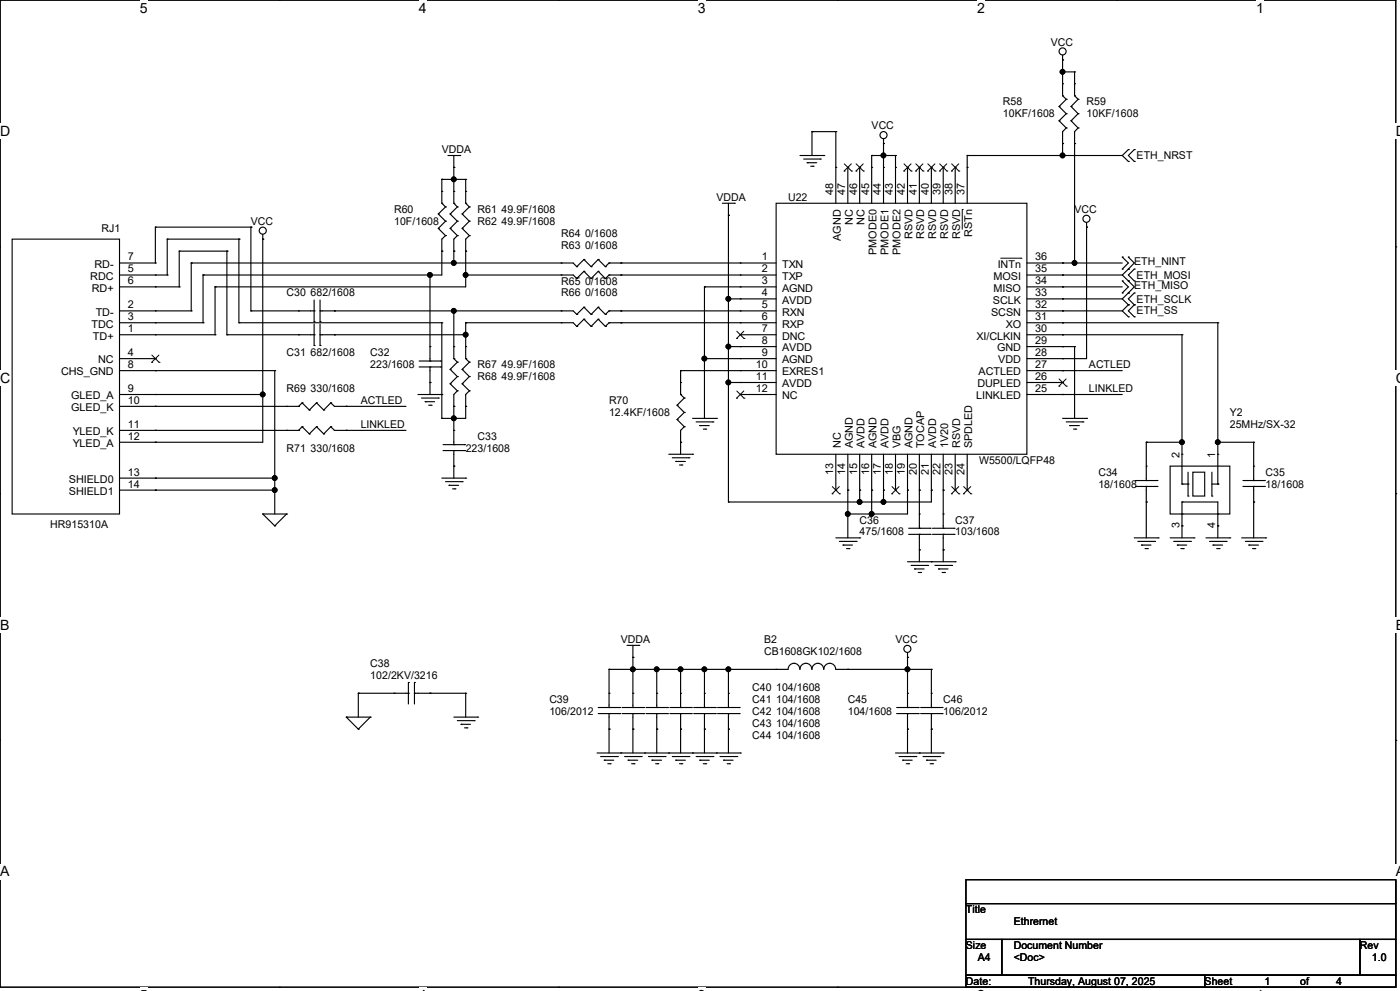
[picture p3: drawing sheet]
<svg xmlns="http://www.w3.org/2000/svg" width="420mm" height="297mm" viewBox="0 0 420 297" stroke-linecap="round" stroke-linejoin="round" font-family="sans-serif">
<path d="M0 0h418.7v295.9h-418.7z" fill="none" stroke="#000" stroke-width=".34"/>
<g fill="#fff">
<path d="M41.9 0h2.4v4.8h-2.4z"/>
<path d="M41.9 295.9h2.4v1.1h-2.4z"/>
</g>
<g fill="#000">
<circle cx="83.8" cy="0" r=".17"/>
<circle cx="83.8" cy="295.9" r=".17"/>
</g>
<g fill="#fff">
<path d="M125.6 0h2.4v4.8h-2.4z"/>
<path d="M125.6 295.9h2.4v1.1h-2.4z"/>
</g>
<g fill="#000">
<circle cx="167.5" cy="0" r=".17"/>
<circle cx="167.5" cy="295.9" r=".17"/>
</g>
<g fill="#fff">
<path d="M209.4 0h2.4v4.8h-2.4z"/>
<path d="M209.4 295.9h2.4v1.1h-2.4z"/>
</g>
<g fill="#000">
<circle cx="251.2" cy="0" r=".17"/>
<circle cx="251.2" cy="295.9" r=".17"/>
</g>
<g fill="#fff">
<path d="M293.1 0h2.4v4.8h-2.4z"/>
<path d="M293.1 295.9h2.4v1.1h-2.4z"/>
</g>
<g fill="#000">
<circle cx="335" cy="0" r=".17"/>
<circle cx="335" cy="295.9" r=".17"/>
</g>
<g fill="#fff">
<path d="M376.9 0h2.3v4.8h-2.3z"/>
<path d="M376.9 295.9h2.3v1.1h-2.3z"/>
<path d="M0 37h3.1v4.7h-3.1z"/>
<path d="M418.7 37h1.3v4.7h-1.3z"/>
<path d="M0 111h3.1v4.7h-3.1z"/>
<path d="M418.7 111h1.3v4.7h-1.3z"/>
</g>
<g fill="#000">
<circle cx="0" cy="74" r=".17"/>
<circle cx="418.7" cy="74" r=".17"/>
</g>
<g fill="#fff">
<path d="M0 184.9h2.9v4.8h-2.9z"/>
<path d="M418.7 184.9h1.3v4.8h-1.3z"/>
</g>
<g fill="#000">
<circle cx="0" cy="148" r=".17"/>
<circle cx="418.7" cy="148" r=".17"/>
</g>
<g fill="#fff">
<path d="M0 258.9h2.9v4.7h-2.9z"/>
<path d="M418.6 258.9h1.4v4.7h-1.4z"/>
</g>
<g fill="#000">
<circle cx="318.8" cy="17.9" r=".17"/>
<circle cx="243.6" cy="39.5" r=".17"/>
<circle cx="250.7" cy="39.5" r=".17"/>
<circle cx="317.7" cy="36.2" r=".17"/>
<circle cx="317.7" cy="31.9" r=".17"/>
<circle cx="318.8" cy="21.5" r=".17"/>
<circle cx="318.8" cy="28.7" r=".17"/>
<circle cx="318.8" cy="25.1" r=".17"/>
<circle cx="319.9" cy="38.4" r=".17"/>
<circle cx="319.9" cy="34.1" r=".17"/>
<circle cx="319.9" cy="29.8" r=".17"/>
<circle cx="321.3" cy="31.9" r=".17"/>
<circle cx="321.3" cy="36.2" r=".17"/>
<circle cx="322.4" cy="21.5" r=".17"/>
<circle cx="322.4" cy="28.7" r=".17"/>
<circle cx="322.4" cy="25.1" r=".17"/>
<circle cx="323.4" cy="34.1" r=".17"/>
<circle cx="323.4" cy="38.4" r=".17"/>
<circle cx="323.4" cy="29.8" r=".17"/>
<circle cx="132.5" cy="53.8" r=".17"/>
<circle cx="132.5" cy="57.4" r=".17"/>
<circle cx="136.1" cy="53.8" r=".17"/>
<circle cx="136.1" cy="57.4" r=".17"/>
<circle cx="136.1" cy="50.2" r=".17"/>
<circle cx="137.9" cy="46.6" r=".17"/>
<circle cx="139.7" cy="53.8" r=".17"/>
<circle cx="139.7" cy="57.4" r=".17"/>
<circle cx="242.1" cy="48.8" r=".17"/>
<circle cx="243.9" cy="49.8" r=".17"/>
<circle cx="246.1" cy="47.7" r=".17"/>
<circle cx="247.1" cy="46.6" r=".17"/>
<circle cx="250.7" cy="50.2" r=".17"/>
<circle cx="254.3" cy="50.2" r=".17"/>
<circle cx="257.9" cy="50.2" r=".17"/>
<circle cx="261.5" cy="50.2" r=".17"/>
<circle cx="261.5" cy="46.6" r=".17"/>
<circle cx="265" cy="50.2" r=".17"/>
<circle cx="265" cy="46.6" r=".17"/>
<circle cx="265" cy="43" r=".17"/>
<circle cx="268.6" cy="50.2" r=".17"/>
<circle cx="268.6" cy="46.6" r=".17"/>
<circle cx="272.2" cy="50.2" r=".17"/>
<circle cx="275.8" cy="50.2" r=".17"/>
<circle cx="279.4" cy="50.2" r=".17"/>
<circle cx="283" cy="50.2" r=".17"/>
<circle cx="286.6" cy="50.2" r=".17"/>
<circle cx="290.2" cy="50.2" r=".17"/>
<circle cx="290.2" cy="46.6" r=".17"/>
<circle cx="318.8" cy="46.6" r=".17"/>
<circle cx="318.8" cy="43" r=".17"/>
<circle cx="322.4" cy="43" r=".17"/>
<circle cx="338.5" cy="48.4" r=".17"/>
<circle cx="338.5" cy="44.8" r=".17"/>
<circle cx="340.3" cy="48.4" r=".17"/>
<circle cx="340.3" cy="44.8" r=".17"/>
<circle cx="46.6" cy="68.1" r=".17"/>
<circle cx="46.6" cy="78.8" r=".17"/>
<circle cx="50.2" cy="71.7" r=".17"/>
<circle cx="53.8" cy="75.3" r=".17"/>
<circle cx="57.4" cy="78.8" r=".17"/>
<circle cx="68.1" cy="75.3" r=".17"/>
<circle cx="71.7" cy="71.7" r=".17"/>
<circle cx="75.3" cy="68.1" r=".17"/>
<circle cx="78.8" cy="71.7" r=".17"/>
<circle cx="131.5" cy="64.1" r=".17"/>
<circle cx="131.5" cy="68.5" r=".17"/>
<circle cx="132.5" cy="75.3" r=".17"/>
<circle cx="132.5" cy="60.9" r=".17"/>
<circle cx="133.6" cy="70.6" r=".17"/>
<circle cx="133.6" cy="66.3" r=".17"/>
<circle cx="133.6" cy="62" r=".17"/>
<circle cx="135" cy="68.5" r=".17"/>
<circle cx="135" cy="64.1" r=".17"/>
<circle cx="136.1" cy="78.8" r=".17"/>
<circle cx="136.1" cy="75.3" r=".17"/>
<circle cx="136.1" cy="60.9" r=".17"/>
<circle cx="137.2" cy="70.6" r=".17"/>
<circle cx="137.2" cy="66.3" r=".17"/>
<circle cx="137.2" cy="62" r=".17"/>
<circle cx="138.6" cy="64.1" r=".17"/>
<circle cx="138.6" cy="68.5" r=".17"/>
<circle cx="139.7" cy="75.3" r=".17"/>
<circle cx="139.7" cy="60.9" r=".17"/>
<circle cx="140.8" cy="66.3" r=".17"/>
<circle cx="140.8" cy="62" r=".17"/>
<circle cx="140.8" cy="70.6" r=".17"/>
<circle cx="168.4" cy="78.8" r=".17"/>
<circle cx="173" cy="79.9" r=".17"/>
<circle cx="175.2" cy="77.8" r=".17"/>
<circle cx="177.3" cy="79.9" r=".17"/>
<circle cx="179.5" cy="77.8" r=".17"/>
<circle cx="181.6" cy="79.9" r=".17"/>
<circle cx="182.7" cy="78.8" r=".17"/>
<circle cx="186.3" cy="78.8" r=".17"/>
<circle cx="218.5" cy="64.5" r=".17"/>
<circle cx="220.3" cy="60.9" r=".17"/>
<circle cx="222.1" cy="78.8" r=".17"/>
<circle cx="318.8" cy="78.8" r=".17"/>
<circle cx="322.4" cy="78.8" r=".17"/>
<circle cx="326" cy="68.1" r=".17"/>
<circle cx="336.7" cy="77" r=".17"/>
<circle cx="338.5" cy="77" r=".17"/>
<circle cx="46.6" cy="82.4" r=".17"/>
<circle cx="46.6" cy="93.2" r=".17"/>
<circle cx="46.6" cy="86" r=".17"/>
<circle cx="46.6" cy="96.7" r=".17"/>
<circle cx="50.2" cy="82.4" r=".17"/>
<circle cx="53.8" cy="86" r=".17"/>
<circle cx="57.4" cy="93.2" r=".17"/>
<circle cx="60.9" cy="82.4" r=".17"/>
<circle cx="60.9" cy="96.7" r=".17"/>
<circle cx="64.5" cy="86" r=".17"/>
<circle cx="71.7" cy="96.7" r=".17"/>
<circle cx="75.3" cy="93.2" r=".17"/>
<circle cx="89.6" cy="93.2" r=".17"/>
<circle cx="94.2" cy="93.2" r=".17"/>
<circle cx="94.2" cy="96.4" r=".17"/>
<circle cx="96" cy="96.4" r=".17"/>
<circle cx="96" cy="93.2" r=".17"/>
<circle cx="100.3" cy="93.2" r=".17"/>
<circle cx="129" cy="82.4" r=".17"/>
<circle cx="132.5" cy="96.7" r=".17"/>
<circle cx="136.1" cy="93.2" r=".17"/>
<circle cx="139.7" cy="82.4" r=".17"/>
<circle cx="139.7" cy="96.7" r=".17"/>
<circle cx="168.4" cy="82.4" r=".17"/>
<circle cx="168.4" cy="93.2" r=".17"/>
<circle cx="168.4" cy="96.7" r=".17"/>
<circle cx="173" cy="83.5" r=".17"/>
<circle cx="173" cy="97.8" r=".17"/>
<circle cx="173" cy="94.2" r=".17"/>
<circle cx="175.2" cy="92.1" r=".17"/>
<circle cx="175.2" cy="81.3" r=".17"/>
<circle cx="175.2" cy="95.7" r=".17"/>
<circle cx="177.3" cy="94.2" r=".17"/>
<circle cx="177.3" cy="97.8" r=".17"/>
<circle cx="177.3" cy="83.5" r=".17"/>
<circle cx="179.5" cy="81.3" r=".17"/>
<circle cx="179.5" cy="95.7" r=".17"/>
<circle cx="179.5" cy="92.1" r=".17"/>
<circle cx="181.6" cy="94.2" r=".17"/>
<circle cx="181.6" cy="97.8" r=".17"/>
<circle cx="181.6" cy="83.5" r=".17"/>
<circle cx="182.7" cy="96.7" r=".17"/>
<circle cx="182.7" cy="93.2" r=".17"/>
<circle cx="182.7" cy="82.4" r=".17"/>
<circle cx="186.3" cy="82.4" r=".17"/>
<circle cx="186.3" cy="93.2" r=".17"/>
<circle cx="186.3" cy="96.7" r=".17"/>
<circle cx="211.3" cy="86" r=".17"/>
<circle cx="218.5" cy="89.6" r=".17"/>
<circle cx="222.1" cy="89.6" r=".17"/>
<circle cx="222.1" cy="82.4" r=".17"/>
<circle cx="222.1" cy="86" r=".17"/>
<circle cx="222.1" cy="93.2" r=".17"/>
<circle cx="222.1" cy="96.7" r=".17"/>
<circle cx="318.8" cy="82.4" r=".17"/>
<circle cx="318.8" cy="86" r=".17"/>
<circle cx="318.8" cy="89.6" r=".17"/>
<circle cx="318.8" cy="96.7" r=".17"/>
<circle cx="318.8" cy="93.2" r=".17"/>
<circle cx="336.7" cy="87.8" r=".17"/>
<circle cx="336.7" cy="84.2" r=".17"/>
<circle cx="336.7" cy="80.6" r=".17"/>
<circle cx="338.5" cy="84.2" r=".17"/>
<circle cx="338.5" cy="87.8" r=".17"/>
<circle cx="338.5" cy="95" r=".17"/>
<circle cx="338.5" cy="80.6" r=".17"/>
<circle cx="338.5" cy="91.4" r=".17"/>
<circle cx="340.3" cy="84.2" r=".17"/>
<circle cx="340.3" cy="95" r=".17"/>
<circle cx="340.3" cy="80.6" r=".17"/>
<circle cx="340.3" cy="91.4" r=".17"/>
<circle cx="340.3" cy="87.8" r=".17"/>
<circle cx="365.3" cy="96.7" r=".17"/>
<circle cx="46.6" cy="111.1" r=".17"/>
<circle cx="46.6" cy="118.2" r=".17"/>
<circle cx="46.6" cy="107.5" r=".17"/>
<circle cx="46.6" cy="100.3" r=".17"/>
<circle cx="64.5" cy="100.3" r=".17"/>
<circle cx="68.1" cy="100.3" r=".17"/>
<circle cx="78.8" cy="118.2" r=".17"/>
<circle cx="82.4" cy="111.1" r=".17"/>
<circle cx="89.6" cy="100.3" r=".17"/>
<circle cx="94.2" cy="100.3" r=".17"/>
<circle cx="94.2" cy="103.5" r=".17"/>
<circle cx="96" cy="100.3" r=".17"/>
<circle cx="96" cy="103.5" r=".17"/>
<circle cx="100.3" cy="100.3" r=".17"/>
<circle cx="129" cy="108.2" r=".17"/>
<circle cx="129" cy="110" r=".17"/>
<circle cx="129" cy="103.9" r=".17"/>
<circle cx="129" cy="114.6" r=".17"/>
<circle cx="131.5" cy="119.3" r=".17"/>
<circle cx="132.2" cy="108.2" r=".17"/>
<circle cx="132.2" cy="110" r=".17"/>
<circle cx="132.5" cy="118.2" r=".17"/>
<circle cx="135" cy="115" r=".17"/>
<circle cx="135" cy="110.7" r=".17"/>
<circle cx="136.1" cy="103.9" r=".17"/>
<circle cx="136.1" cy="107.5" r=".17"/>
<circle cx="137.2" cy="112.9" r=".17"/>
<circle cx="137.2" cy="117.1" r=".17"/>
<circle cx="137.2" cy="108.5" r=".17"/>
<circle cx="138.6" cy="115" r=".17"/>
<circle cx="138.6" cy="110.7" r=".17"/>
<circle cx="139.7" cy="100.3" r=".17"/>
<circle cx="139.7" cy="107.5" r=".17"/>
<circle cx="139.7" cy="103.9" r=".17"/>
<circle cx="140.8" cy="117.1" r=".17"/>
<circle cx="140.8" cy="112.9" r=".17"/>
<circle cx="140.8" cy="108.5" r=".17"/>
<circle cx="204.2" cy="111.1" r=".17"/>
<circle cx="204.2" cy="118.2" r=".17"/>
<circle cx="204.2" cy="114.6" r=".17"/>
<circle cx="205.3" cy="119.3" r=".17"/>
<circle cx="211.3" cy="107.5" r=".17"/>
<circle cx="218.5" cy="114.6" r=".17"/>
<circle cx="218.5" cy="103.9" r=".17"/>
<circle cx="222.1" cy="100.3" r=".17"/>
<circle cx="222.1" cy="107.5" r=".17"/>
<circle cx="222.1" cy="111.1" r=".17"/>
<circle cx="222.1" cy="114.6" r=".17"/>
<circle cx="222.1" cy="118.2" r=".17"/>
<circle cx="222.1" cy="103.9" r=".17"/>
<circle cx="318.8" cy="111.1" r=".17"/>
<circle cx="318.8" cy="118.2" r=".17"/>
<circle cx="318.8" cy="103.9" r=".17"/>
<circle cx="318.8" cy="100.3" r=".17"/>
<circle cx="318.8" cy="107.5" r=".17"/>
<circle cx="318.8" cy="114.6" r=".17"/>
<circle cx="322.4" cy="103.9" r=".17"/>
<circle cx="354.6" cy="100.3" r=".17"/>
<circle cx="46.6" cy="132.5" r=".17"/>
<circle cx="46.6" cy="121.8" r=".17"/>
<circle cx="46.6" cy="129" r=".17"/>
<circle cx="86" cy="121.8" r=".17"/>
<circle cx="86" cy="129" r=".17"/>
<circle cx="89.6" cy="121.8" r=".17"/>
<circle cx="89.6" cy="129" r=".17"/>
<circle cx="90.6" cy="120.7" r=".17"/>
<circle cx="90.6" cy="127.9" r=".17"/>
<circle cx="92.8" cy="122.9" r=".17"/>
<circle cx="92.8" cy="130" r=".17"/>
<circle cx="95" cy="120.7" r=".17"/>
<circle cx="95" cy="127.9" r=".17"/>
<circle cx="97.1" cy="130" r=".17"/>
<circle cx="97.1" cy="122.9" r=".17"/>
<circle cx="99.2" cy="127.9" r=".17"/>
<circle cx="99.2" cy="120.7" r=".17"/>
<circle cx="103.9" cy="121.8" r=".17"/>
<circle cx="103.9" cy="129" r=".17"/>
<circle cx="127.6" cy="120.4" r=".17"/>
<circle cx="129.3" cy="121.5" r=".17"/>
<circle cx="132.5" cy="125.4" r=".17"/>
<circle cx="136.1" cy="139.7" r=".17"/>
<circle cx="136.1" cy="121.8" r=".17"/>
<circle cx="136.1" cy="129" r=".17"/>
<circle cx="136.1" cy="125.4" r=".17"/>
<circle cx="136.1" cy="133.3" r=".17"/>
<circle cx="136.1" cy="135" r=".17"/>
<circle cx="139.4" cy="133.3" r=".17"/>
<circle cx="139.4" cy="135" r=".17"/>
<circle cx="139.7" cy="121.8" r=".17"/>
<circle cx="202.7" cy="138.3" r=".17"/>
<circle cx="203.1" cy="125.7" r=".17"/>
<circle cx="203.1" cy="121.5" r=".17"/>
<circle cx="204.2" cy="132.5" r=".17"/>
<circle cx="204.6" cy="139.4" r=".17"/>
<circle cx="205.3" cy="123.6" r=".17"/>
<circle cx="205.3" cy="127.9" r=".17"/>
<circle cx="206.7" cy="137.2" r=".17"/>
<circle cx="207.8" cy="136.1" r=".17"/>
<circle cx="209.9" cy="127.6" r=".17"/>
<circle cx="211.7" cy="128.6" r=".17"/>
<circle cx="213.9" cy="126.4" r=".17"/>
<circle cx="214.9" cy="125.4" r=".17"/>
<circle cx="320.9" cy="127.6" r=".17"/>
<circle cx="322.7" cy="128.6" r=".17"/>
<circle cx="324.9" cy="126.4" r=".17"/>
<circle cx="326" cy="125.4" r=".17"/>
<circle cx="343.9" cy="132.5" r=".17"/>
<circle cx="343.9" cy="139.7" r=".17"/>
<circle cx="354.6" cy="132.5" r=".17"/>
<circle cx="354.6" cy="136.1" r=".17"/>
<circle cx="365.3" cy="132.5" r=".17"/>
<circle cx="365.3" cy="136.1" r=".17"/>
<circle cx="376.1" cy="132.5" r=".17"/>
<circle cx="376.1" cy="139.7" r=".17"/>
<circle cx="46.6" cy="146.9" r=".17"/>
<circle cx="46.6" cy="143.3" r=".17"/>
<circle cx="78.8" cy="154.1" r=".17"/>
<circle cx="82.4" cy="146.9" r=".17"/>
<circle cx="82.4" cy="143.3" r=".17"/>
<circle cx="82.4" cy="157.6" r=".17"/>
<circle cx="86" cy="154.1" r=".17"/>
<circle cx="134.7" cy="145.5" r=".17"/>
<circle cx="136.5" cy="146.5" r=".17"/>
<circle cx="138.6" cy="144.4" r=".17"/>
<circle cx="139.7" cy="143.3" r=".17"/>
<circle cx="218.5" cy="150.5" r=".17"/>
<circle cx="250.7" cy="146.9" r=".17"/>
<circle cx="254.3" cy="146.9" r=".17"/>
<circle cx="254.3" cy="154.1" r=".17"/>
<circle cx="257.9" cy="146.9" r=".17"/>
<circle cx="257.9" cy="150.5" r=".17"/>
<circle cx="261.5" cy="146.9" r=".17"/>
<circle cx="261.5" cy="154.1" r=".17"/>
<circle cx="265" cy="146.9" r=".17"/>
<circle cx="265" cy="150.5" r=".17"/>
<circle cx="268.6" cy="146.9" r=".17"/>
<circle cx="272.2" cy="146.9" r=".17"/>
<circle cx="275.8" cy="146.9" r=".17"/>
<circle cx="275.8" cy="154.1" r=".17"/>
<circle cx="275.8" cy="158.3" r=".17"/>
<circle cx="279" cy="158.3" r=".17"/>
<circle cx="279.4" cy="146.9" r=".17"/>
<circle cx="283" cy="146.9" r=".17"/>
<circle cx="283" cy="154.1" r=".17"/>
<circle cx="283" cy="158.3" r=".17"/>
<circle cx="286.2" cy="158.3" r=".17"/>
<circle cx="286.6" cy="146.9" r=".17"/>
<circle cx="290.2" cy="146.9" r=".17"/>
<circle cx="343.9" cy="150.5" r=".17"/>
<circle cx="343.9" cy="144" r=".17"/>
<circle cx="343.9" cy="145.8" r=".17"/>
<circle cx="347.1" cy="145.8" r=".17"/>
<circle cx="347.1" cy="144" r=".17"/>
<circle cx="354.6" cy="154.1" r=".17"/>
<circle cx="354.6" cy="145.1" r=".17"/>
<circle cx="354.6" cy="150.5" r=".17"/>
<circle cx="354.6" cy="157.6" r=".17"/>
<circle cx="356.4" cy="148.7" r=".17"/>
<circle cx="356.4" cy="145.1" r=".17"/>
<circle cx="363.6" cy="148.7" r=".17"/>
<circle cx="365.3" cy="157.6" r=".17"/>
<circle cx="365.3" cy="145.1" r=".17"/>
<circle cx="365.3" cy="154.1" r=".17"/>
<circle cx="376.1" cy="150.5" r=".17"/>
<circle cx="376.1" cy="144" r=".17"/>
<circle cx="376.1" cy="145.8" r=".17"/>
<circle cx="379.3" cy="144" r=".17"/>
<circle cx="379.3" cy="145.8" r=".17"/>
<circle cx="252.9" cy="163.4" r=".17"/>
<circle cx="254.7" cy="164.4" r=".17"/>
<circle cx="256.8" cy="162.3" r=".17"/>
<circle cx="257.9" cy="161.2" r=".17"/>
<circle cx="274.4" cy="170.5" r=".17"/>
<circle cx="275.8" cy="164.8" r=".17"/>
<circle cx="275.8" cy="160.1" r=".17"/>
<circle cx="276.2" cy="171.6" r=".17"/>
<circle cx="278.3" cy="169.5" r=".17"/>
<circle cx="279" cy="160.1" r=".17"/>
<circle cx="279.4" cy="168.4" r=".17"/>
<circle cx="281.6" cy="170.5" r=".17"/>
<circle cx="283" cy="164.8" r=".17"/>
<circle cx="283" cy="160.1" r=".17"/>
<circle cx="283.3" cy="171.6" r=".17"/>
<circle cx="285.5" cy="169.5" r=".17"/>
<circle cx="286.2" cy="160.1" r=".17"/>
<circle cx="286.6" cy="168.4" r=".17"/>
<circle cx="342.4" cy="163.4" r=".17"/>
<circle cx="344.2" cy="164.4" r=".17"/>
<circle cx="346.4" cy="162.3" r=".17"/>
<circle cx="347.4" cy="161.2" r=".17"/>
<circle cx="353.2" cy="163.4" r=".17"/>
<circle cx="355" cy="164.4" r=".17"/>
<circle cx="357.1" cy="162.3" r=".17"/>
<circle cx="358.2" cy="161.2" r=".17"/>
<circle cx="363.9" cy="163.4" r=".17"/>
<circle cx="365.7" cy="164.4" r=".17"/>
<circle cx="367.8" cy="162.3" r=".17"/>
<circle cx="368.9" cy="161.2" r=".17"/>
<circle cx="374.7" cy="163.4" r=".17"/>
<circle cx="376.4" cy="164.4" r=".17"/>
<circle cx="378.6" cy="162.3" r=".17"/>
<circle cx="379.7" cy="161.2" r=".17"/>
<circle cx="189.9" cy="197" r=".17"/>
<circle cx="191.6" cy="193.4" r=".17"/>
<circle cx="272.2" cy="197" r=".17"/>
<circle cx="103.9" cy="214.9" r=".17"/>
<circle cx="107.5" cy="207.8" r=".17"/>
<circle cx="107.5" cy="218.5" r=".17"/>
<circle cx="111.1" cy="214.9" r=".17"/>
<circle cx="118.2" cy="207.8" r=".17"/>
<circle cx="122.5" cy="207.8" r=".17"/>
<circle cx="122.5" cy="204.6" r=".17"/>
<circle cx="124.3" cy="204.6" r=".17"/>
<circle cx="124.3" cy="207.8" r=".17"/>
<circle cx="129" cy="207.8" r=".17"/>
<circle cx="138.3" cy="217.1" r=".17"/>
<circle cx="139.7" cy="207.8" r=".17"/>
<circle cx="140.1" cy="218.1" r=".17"/>
<circle cx="142.2" cy="216" r=".17"/>
<circle cx="143.3" cy="214.9" r=".17"/>
<circle cx="182.7" cy="218.5" r=".17"/>
<circle cx="182.7" cy="207.8" r=".17"/>
<circle cx="182.7" cy="213.9" r=".17"/>
<circle cx="182.7" cy="212" r=".17"/>
<circle cx="182.7" cy="200.6" r=".17"/>
<circle cx="185.9" cy="213.9" r=".17"/>
<circle cx="185.9" cy="212" r=".17"/>
<circle cx="189.9" cy="218.5" r=".17"/>
<circle cx="189.9" cy="212" r=".17"/>
<circle cx="189.9" cy="213.9" r=".17"/>
<circle cx="189.9" cy="207.8" r=".17"/>
<circle cx="189.9" cy="200.6" r=".17"/>
<circle cx="193.1" cy="212" r=".17"/>
<circle cx="193.1" cy="213.9" r=".17"/>
<circle cx="197" cy="207.8" r=".17"/>
<circle cx="197" cy="200.6" r=".17"/>
<circle cx="197" cy="213.9" r=".17"/>
<circle cx="197" cy="218.5" r=".17"/>
<circle cx="197" cy="212" r=".17"/>
<circle cx="200.2" cy="213.9" r=".17"/>
<circle cx="200.2" cy="212" r=".17"/>
<circle cx="204.2" cy="213.9" r=".17"/>
<circle cx="204.2" cy="207.8" r=".17"/>
<circle cx="204.2" cy="212" r=".17"/>
<circle cx="204.2" cy="218.5" r=".17"/>
<circle cx="204.2" cy="200.6" r=".17"/>
<circle cx="207.4" cy="213.9" r=".17"/>
<circle cx="207.4" cy="212" r=".17"/>
<circle cx="211.3" cy="213.9" r=".17"/>
<circle cx="211.3" cy="207.8" r=".17"/>
<circle cx="211.3" cy="218.5" r=".17"/>
<circle cx="211.3" cy="200.6" r=".17"/>
<circle cx="211.3" cy="212" r=".17"/>
<circle cx="214.6" cy="212" r=".17"/>
<circle cx="214.6" cy="213.9" r=".17"/>
<circle cx="218.5" cy="218.5" r=".17"/>
<circle cx="218.5" cy="207.8" r=".17"/>
<circle cx="218.5" cy="200.6" r=".17"/>
<circle cx="218.5" cy="212" r=".17"/>
<circle cx="218.5" cy="213.9" r=".17"/>
<circle cx="221.7" cy="213.9" r=".17"/>
<circle cx="221.7" cy="212" r=".17"/>
<circle cx="232.8" cy="200.6" r=".17"/>
<circle cx="254.3" cy="200.6" r=".17"/>
<circle cx="272.2" cy="218.5" r=".17"/>
<circle cx="272.2" cy="200.6" r=".17"/>
<circle cx="272.2" cy="207.8" r=".17"/>
<circle cx="272.2" cy="212" r=".17"/>
<circle cx="272.2" cy="213.9" r=".17"/>
<circle cx="275.5" cy="213.9" r=".17"/>
<circle cx="275.5" cy="212" r=".17"/>
<circle cx="279.4" cy="212" r=".17"/>
<circle cx="279.4" cy="200.6" r=".17"/>
<circle cx="279.4" cy="207.8" r=".17"/>
<circle cx="279.4" cy="218.5" r=".17"/>
<circle cx="279.4" cy="213.9" r=".17"/>
<circle cx="282.6" cy="213.9" r=".17"/>
<circle cx="282.6" cy="212" r=".17"/>
<circle cx="0" cy="221.9" r=".17"/>
<circle cx="181.3" cy="227.8" r=".17"/>
<circle cx="183" cy="228.9" r=".17"/>
<circle cx="185.2" cy="226.7" r=".17"/>
<circle cx="186.3" cy="225.7" r=".17"/>
<circle cx="188.4" cy="227.8" r=".17"/>
<circle cx="190.2" cy="228.9" r=".17"/>
<circle cx="192.4" cy="226.7" r=".17"/>
<circle cx="193.4" cy="225.7" r=".17"/>
<circle cx="195.6" cy="227.8" r=".17"/>
<circle cx="197.4" cy="228.9" r=".17"/>
<circle cx="199.5" cy="226.7" r=".17"/>
<circle cx="200.6" cy="225.7" r=".17"/>
<circle cx="202.7" cy="227.8" r=".17"/>
<circle cx="204.6" cy="228.9" r=".17"/>
<circle cx="206.7" cy="226.7" r=".17"/>
<circle cx="207.8" cy="225.7" r=".17"/>
<circle cx="209.9" cy="227.8" r=".17"/>
<circle cx="211.7" cy="228.9" r=".17"/>
<circle cx="213.9" cy="226.7" r=".17"/>
<circle cx="214.9" cy="225.7" r=".17"/>
<circle cx="217.1" cy="227.8" r=".17"/>
<circle cx="218.9" cy="228.9" r=".17"/>
<circle cx="221" cy="226.7" r=".17"/>
<circle cx="222.1" cy="225.7" r=".17"/>
<circle cx="270.8" cy="227.8" r=".17"/>
<circle cx="272.6" cy="228.9" r=".17"/>
<circle cx="274.7" cy="226.7" r=".17"/>
<circle cx="275.8" cy="225.7" r=".17"/>
<circle cx="278" cy="227.8" r=".17"/>
<circle cx="279.7" cy="228.9" r=".17"/>
<circle cx="281.9" cy="226.7" r=".17"/>
<circle cx="283" cy="225.7" r=".17"/>
<circle cx="418.7" cy="221.9" r=".17"/>
</g>
<g fill="none" stroke="#000" stroke-width=".34">
<path d="M318.8 16.5v12.2l1.1 1.1-2.2 2.1 2.2 2.2-2.2 2.1 2.2 2.2-1.1 1.1v7.1M318.8 21.5h3.6v7.2l1 1.1-2.1 2.1 2.1 2.2-2.1 2.1 2.1 2.2-1 1.1v39.3M134.4 46.6h3.5M136.1 46.6v14.3l1.1 1.1-2.2 2.1 2.2 2.2-2.2 2.2 2.2 2.1-1.1 1.1v7.1M240 46.6h7.1M241.1 47.7h5M242.1 48.8h2.9M243.2 49.8h.7M243.6 46.6v-7.1h7.1v21.4M254.3 50.2v10.7M257.9 50.2v10.7M265 41.6v19.3"/>
<path d="M272.2 50.2v10.7M275.8 50.2v10.7M279.4 50.2v10.7M283 50.2v10.7M286.6 50.2v10.7M336.7 46.6h-46.5v14.3M336.7 46.6l1.8 1.8M338.5 44.8l-1.8 1.8M340.3 44.8l-1.8 1.8 1.8 1.8M3.6 71.7h32.3v82.4h-32.3zM35.9 78.8h10.7v-10.7h28.7v25.1h18.9M78.8 70.2v62.3h-42.9"/>
<path d="M216.7 60.9h3.6M218.5 60.9v89.6h60.9v-14.4M232.8 60.9h75.3v75.2h-75.3zM232.8 78.8h-50.1l-1.1 1.1-2.1-2.1-2.2 2.1-2.1-2.1-2.2 2.1-1-1.1h-114.6v14.4h-21.5M261.5 60.9v-14.3h7.1v14.3M308.1 78.8h28.6M326 66.7v40.8h-17.9M336.7 77l1.8 1.8-1.8 1.8M338.5 77l1.8 1.8-3.6 3.6M35.9 82.4h14.3v-10.7h21.5v25h60.8v28.7h7.2v-7.2l1.1-1.1-2.2-2.1 2.2-2.1-2.2-2.2 2.2-2.2-1.1-1v-10.8h32.3l1 1.1 2.2-2.1 2.1 2.1 2.2-2.1 2.1 2.1 1.1-1.1h50.1M35.9 96.7h25v-14.3h71.6v-10.7l1.1-1.1-2.1-2.1 2.1-2.2-2.1-2.2 2.1-2.1-1.1-1.1v-7.1h7.2v7.1l1.1 1.1-2.2 2.1 2.2 2.2-2.2 2.2 2.2 2.1-1.1 1.1v14.3h-75.2v14.3h-28.6M35.9 86h17.9v-10.7h14.3v25h26.1"/>
<path d="M94.2 89.9v6.5M94.2 97.1v6.4M96 93.2h76l1 1 2.2-2.1 2.1 2.1 2.2-2.1 2.1 2.1 1.1-1h50.1M96 89.9v6.5M96 97.1v6.4M129 82.4v25.8M136.1 93.2v14.3l1.1 1-2.2 2.2 2.2 2.2-2.2 2.1 2.2 2.1-1.1 1.1v15.1M139.7 82.4h32.3l1 1.1 2.2-2.2 2.1 2.2 2.2-2.2 2.1 2.2 1.1-1.1h50.1M218.5 89.6h14.3M232.8 86h-21.5v39.4M308.1 82.4h28.6M308.1 86h28.6"/>
<path d="M308.1 93.2h28.6M308.1 96.7h57.2v48.4h-1.7M308.1 89.6h28.6M336.7 82.4l3.6 3.6-3.6 3.6M336.7 89.6l1.8 1.8-1.8 1.8M336.7 93.2l1.8 1.8M336.7 84.2l1.8 1.8-1.8 1.8M340.3 80.6l-1.8 1.8 1.8 1.8M340.3 87.8l-1.8 1.8 1.8 1.8-1.8 1.8 1.8 1.8M35.9 111.1h46.5v43M35.9 118.2h42.9M35.9 107.5h10.7"/>
<path d="M96 100.3h43.7M125.4 118.2h7.1M125.7 110h6.5M125.7 108.2h6.5M126.4 119.3h5.1M129 110v8.2M211.3 107.5h21.5M218.5 114.6h14.3M218.5 103.9h14.3M222.1 100.3h10.7M222.1 118.2h10.7M232.8 111.1h-28.6v7.1l1.1 1.1-2.2 2.2 2.2 2.1-2.2 2.1 2.2 2.2-1.1 1.1v7.1"/>
<path d="M308.1 111.1h28.6M308.1 100.3h46.5v44.8h1.8M308.1 118.2h28.6M308.1 114.6h10.7M308.1 103.9h14.3v21.5M35.9 121.8h53.7l1-1.1 2.2 2.2 2.2-2.2 2.1 2.2 2.1-2.2 1.1 1.1h21.5M35.9 129h53.7l1-1.1 2.2 2.1 2.2-2.1 2.1 2.1 2.1-2.1 1.1 1.1h21.5M127.6 120.4h2.8M128.6 121.5h.7M132.9 135h6.5M132.9 133.3h6.5M136.1 135v8.3"/>
<path d="M200.6 136.1h7.2M201.7 137.2h5M202.7 138.3h2.9M203.8 139.4h.8M207.8 125.4h7.1M208.8 126.4h5.1M209.9 127.6h2.9M211 128.6h.7M250.7 136.1v10.8M254.3 136.1v25.1M257.9 136.1v14.4M261.5 136.1v18"/>
<path d="M265 136.1v14.4M268.6 136.1v10.8M272.2 136.1v18h-17.9M275.8 136.1v22.2M283 136.1v22.2M286.6 136.1v10.8M290.2 136.1v10.8M318.8 125.4h7.2M319.9 126.4h5M320.9 127.6h2.9M322 128.6h.7M351 139.7h17.9v14.4h-17.9z"/>
<path d="M354.6 132.5h-10.7v11.5M365.3 132.5h10.8v11.5M35.9 146.9h46.5M35.9 143.3h46.5M78.8 154.1h7.2l-3.6 3.5zM132.5 143.3h7.2M133.6 144.4h5M134.7 145.5h2.9M135.8 146.5h.7M272.6 158.3h6.4M279.7 158.3h6.5M340.6 145.8h6.5"/>
<path d="M340.6 144h6.5M343.9 145.8v15.4M356.4 141.5v7.2M357.8 141.5h3.6v7.2h-3.6zM363.6 141.5v7.2M372.9 145.8h6.4M372.9 144h6.4M376.1 145.8v15.4M250.7 161.2h7.2M251.8 162.3h5M252.9 163.4h2.8M254 164.4h.7"/>
<path d="M272.2 168.4h14.4M272.6 160.1h6.4M273.3 169.5h5M274.4 170.5h2.8M275.5 171.6h.7M275.8 160.1v8.3M279.7 160.1h6.5M280.5 169.5h5M281.6 170.5h2.8M282.6 171.6h.7M283 160.1v8.3M340.3 161.2h7.1"/>
<path d="M341.3 162.3h5.1M342.4 163.4h2.9M343.5 164.4h.7M351 161.2h7.2M352.1 162.3h5M353.2 163.4h2.8M354.2 164.4h.8M354.6 161.2v-10.7h10.7v10.7M361.8 161.2h7.1M362.8 162.3h5M363.9 163.4h2.9M365 164.4h.7"/>
<path d="M372.5 161.2h7.2M373.6 162.3h5M374.6 163.4h2.9M375.8 164.4h.6M188.1 193.4h3.5M189.9 193.4v18.6M272.2 195.6v16.4M103.9 214.9h7.2l-3.6 3.6zM122.5 207.8h-15v7.1M122.5 204.6v6.4M124.3 207.8h15.4v7.1M124.3 204.6v6.4"/>
<path d="M136.1 214.9h7.2M137.2 216h5M138.3 217.1h2.8M139.4 218.1h.7M179.5 213.9h6.4M179.5 212h6.4M182.7 213.9v11.8M186.6 213.9h6.5M186.6 212h6.5M189.9 213.9v11.8M193.8 213.9h6.4M193.8 212h6.4"/>
<path d="M197 200.6v11.4M197 213.9v11.8M201 213.9h6.4M201 212h6.4M204.2 200.6v11.4M204.2 213.9v11.8M208.1 213.9h6.5M208.1 212h6.5M211.3 200.6v11.4M211.3 213.9v11.8M215.3 213.9h6.4M215.3 212h6.4"/>
<path d="M218.5 200.6v11.4M218.5 213.9v11.8M239.9 200.6a1.76 1.76 0 0 0-1.7-1.8 1.76 1.76 0 0 0-1.8 1.8h-53.7v11.4M243.5 200.6a1.78 1.78 0 0 0-1.7-1.8 1.78 1.78 0 0 0-1.8 1.8M243.6 200.6a1.76 1.76 0 0 1 1.7-1.8 1.76 1.76 0 0 1 1.8 1.8 1.8 1.8 0 0 1 1.8-1.8 1.8 1.8 0 0 1 1.8 1.8h28.7v11.4M269 213.9h6.5M269 212h6.5M272.2 213.9v11.8M276.2 213.9h6.4M276.2 212h6.4M279.4 213.9v11.8M179.1 225.7h43"/>
<path d="M180.2 226.7h5M181.3 227.8h2.8M182.3 228.9h.7M187.4 226.7h5M188.4 227.8h2.9M189.5 228.9h.7M194.5 226.7h5M195.6 227.8h2.9M196.7 228.9h.7M201.7 226.7h5M202.7 227.8h2.9M203.8 228.9h.8"/>
<path d="M208.8 226.7h5.1M209.9 227.8h2.9M211 228.9h.7M216 226.7h5M217.1 227.8h2.8M218.1 228.9h.8M268.6 225.7h14.4M269.7 226.7h5M270.8 227.8h2.8M271.9 228.9h.7M276.9 226.7h5M278 227.8h2.8"/>
<path d="M279 228.9h.7M289.8 263.7h128.9v7.1h-128.9zM289.8 270.8h128.9v10.8h-128.9zM289.8 281.6h10.7v10.7h-10.7zM289.8 292.3h71.6v3.6h-71.6zM300.5 281.6h107.5v10.7h-107.5zM361.4 292.3h57.3v3.6h-57.3zM408 281.6h10.7v10.7h-10.7z"/>
<circle cx="318.8" cy="15.4" r="1.06"/>
<circle cx="265" cy="40.5" r="1.06"/>
<circle cx="78.8" cy="69.1" r="1.06"/>
<circle cx="325.9" cy="65.6" r="1.06"/>
<circle cx="272.2" cy="194.5" r="1.06"/>
</g>
<g fill="#000" stroke="#000" stroke-width=".34">
<circle cx="318.7" cy="21.5" r=".7"/>
<circle cx="136.1" cy="53.7" r=".7"/>
<circle cx="265" cy="46.6" r=".7"/>
<circle cx="318.7" cy="46.6" r=".7"/>
<circle cx="136.1" cy="78.8" r=".7"/>
<circle cx="322.3" cy="78.8" r=".7"/>
<circle cx="129" cy="82.4" r=".7"/>
<circle cx="136.1" cy="93.2" r=".7"/>
<circle cx="139.7" cy="82.4" r=".7"/>
<circle cx="218.5" cy="89.6" r=".7"/>
<circle cx="78.8" cy="118.2" r=".7"/>
<circle cx="139.7" cy="100.3" r=".7"/>
<circle cx="211.3" cy="107.5" r=".7"/>
<circle cx="218.5" cy="103.9" r=".7"/>
<circle cx="218.5" cy="114.6" r=".7"/>
<circle cx="136.1" cy="125.4" r=".7"/>
<circle cx="354.6" cy="132.5" r=".7"/>
<circle cx="365.3" cy="132.5" r=".7"/>
<circle cx="82.4" cy="143.3" r=".7"/>
<circle cx="82.4" cy="146.9" r=".7"/>
<circle cx="254.3" cy="154" r=".7"/>
<circle cx="257.9" cy="150.4" r=".7"/>
<circle cx="261.5" cy="154" r=".7"/>
<circle cx="265" cy="150.4" r=".7"/>
<circle cx="189.8" cy="200.6" r=".7"/>
<circle cx="197" cy="200.6" r=".7"/>
<circle cx="204.2" cy="200.6" r=".7"/>
<circle cx="211.3" cy="200.6" r=".7"/>
<circle cx="218.5" cy="200.6" r=".7"/>
<circle cx="272.2" cy="200.6" r=".7"/>
</g>
<g fill="none" stroke="#000" stroke-width=".3">
<path d="M253.2 51.3h.1M253.3 49.1l2.1 2.2M255.4 49.1l-2.2 2.2M255.4 51.3h.1M256.8 51.3h.1M256.8 49.1l2.2 2.2M259 49.1l-2.2 2.2M259 51.3h.1M271.1 51.3h.1M271.2 49.1l2.1 2.2M273.3 49.1l-2.2 2.2M273.3 51.3h.1"/>
<path d="M274.7 51.3h.1M274.7 49.1l2.2 2.2M276.9 49.1l-2.2 2.2M276.9 51.3h.1M278.3 51.3h.1M278.3 49.1l2.2 2.2M280.5 49.1l-2.2 2.2M280.5 51.3h.1M281.9 51.3h.1M281.9 49.1l2.2 2.2M284 49.1l-2.1 2.2M284.1 51.3h.1"/>
<path d="M285.5 51.3h.1M285.5 49.1l2.2 2.2M287.6 49.1l-2.1 2.2M287.7 51.3h.1M288.7 62.8h.1M288.7 62.8v5.9M300.2 77.4h6.1M306.3 77.4h.1M221 99.3l2.2 2.1M223.1 99.3l-2.1 2.1M45.5 108.6h.1M45.6 106.4l2.1 2.2"/>
<path d="M47.7 106.4l-2.2 2.2M47.7 108.6h.1M221 101.4h.1M221 119.3h.1M221 117.2l2.2 2.1M223.1 117.2l-2.1 2.1M223.2 101.4h.1M223.2 119.3h.1M317.7 115.7h.1M317.7 113.6l2.2 2.1M319.8 113.6l-2.1 2.1M319.9 115.7h.1"/>
<path d="M249.6 148h.1M249.7 145.8l2.1 2.2M251.8 145.8l-2.2 2.2M251.8 148h.1M267.5 148h.1M267.6 145.8l2.1 2.2M269.7 145.8l-2.2 2.2M269.7 148h.1M285.5 148h.1M285.5 145.8l2.2 2.2M287.6 145.8l-2.1 2.2M287.7 148h.1"/>
<path d="M289.1 148h.1M289.1 145.8l2.2 2.2M291.2 145.8l-2.1 2.2M291.3 148h.1"/>
</g>
<g font-size="4.2">
<text x="41.9" y="3.9">5</text>
<text x="125.6" y="3.9">4</text>
<text x="209.4" y="3.9">3</text>
<text x="293.1" y="3.9">2</text>
<text x="376.9" y="3.9">1</text>
<text x="0" y="40.8">D</text>
<text x="418.7" y="40.8">D</text>
<text x="0" y="114.8">C</text>
<text x="418.7" y="114.8">C</text>
<text x="0" y="188.7">B</text>
<text x="418.7" y="188.7">B</text>
<text x="0" y="262.7">A</text>
<text x="418.7" y="262.7">A</text>
</g>
<g font-size="3.2">
<text x="315.2" y="13.7">VCC</text>
<text x="300.9" y="31.6">R58</text>
<text x="300.9" y="35.1">10KF/1608</text>
<text x="326" y="31.6">R59</text>
<text x="326" y="35.1">10KF/1608</text>
<text x="261.5" y="38.7">VCC</text>
<text x="132.5" y="45.9">VDDA</text>
<text x="341" y="47.7">ETH_NRST</text>
<text x="250" y="58.4" transform="rotate(-90 250 58.4)">48</text>
<text x="253.6" y="58.4" transform="rotate(-90 253.6 58.4)">47</text>
<text x="257.1" y="58.4" transform="rotate(-90 257.1 58.4)">46</text>
<text x="260.7" y="58.4" transform="rotate(-90 260.7 58.4)">45</text>
<text x="264.3" y="58.4" transform="rotate(-90 264.3 58.4)">44</text>
<text x="267.9" y="58.4" transform="rotate(-90 267.9 58.4)">43</text>
<text x="271.5" y="58.4" transform="rotate(-90 271.5 58.4)">42</text>
<text x="275" y="58.4" transform="rotate(-90 275 58.4)">41</text>
<text x="278.6" y="58.4" transform="rotate(-90 278.6 58.4)">40</text>
<text x="282.2" y="58.4" transform="rotate(-90 282.2 58.4)">39</text>
<text x="285.8" y="58.4" transform="rotate(-90 285.8 58.4)">38</text>
<text x="289.4" y="58.4" transform="rotate(-90 289.4 58.4)">37</text>
<text x="118.2" y="63.8">R60</text>
<text x="143.3" y="63.8">R61 49.9F/1608</text>
<text x="214.9" y="60.2">VDDA</text>
<text x="236.4" y="60.2">U22</text>
<text x="322.4" y="63.8">VCC</text>
<text x="30.5" y="69.6">RJ1</text>
<text x="75.3" y="67.4">VCC</text>
<text x="118.2" y="67.4">10F/1608</text>
<text x="143.3" y="67.4">R62 49.9F/1608</text>
<text x="168.4" y="71">R64 0/1608</text>
<text x="255.8" y="67.4" transform="rotate(-90 255.8 67.4)">NC</text>
<text x="259.4" y="67.4" transform="rotate(-90 259.4 67.4)">NC</text>
<text x="273.7" y="71.8" transform="rotate(-90 273.7 71.8)">RSVD</text>
<text x="277.3" y="71.8" transform="rotate(-90 277.3 71.8)">RSVD</text>
<text x="280.9" y="71.8" transform="rotate(-90 280.9 71.8)">RSVD</text>
<text x="284.4" y="71.8" transform="rotate(-90 284.4 71.8)">RSVD</text>
<text x="288" y="71.8" transform="rotate(-90 288 71.8)">RSVD</text>
<text x="291.6" y="71" transform="rotate(-90 291.6 71)">RSTn</text>
<text x="168.4" y="74.5">R63 0/1608</text>
<text x="252.2" y="72.1" transform="rotate(-90 252.2 72.1)">AGND</text>
<text x="263" y="76.5" transform="rotate(-90 263 76.5)">PMODE0</text>
<text x="266.5" y="76.5" transform="rotate(-90 266.5 76.5)">PMODE1</text>
<text x="270.1" y="76.5" transform="rotate(-90 270.1 76.5)">PMODE2</text>
<text x="27.1" y="83.9">RDC</text>
<text x="28.4" y="80.3">RD-</text>
<text x="38.4" y="81.7">5</text>
<text x="38.4" y="78.1">7</text>
<text x="228.6" y="78.1">1</text>
<text x="228.6" y="81.7">2</text>
<text x="234.6" y="80.3">TXN</text>
<text x="234.6" y="83.9">TXP</text>
<text x="298.1" y="83.9">MOSI</text>
<text x="299.3" y="80.3">INTn</text>
<text x="310.6" y="81.7">35</text>
<text x="310.6" y="78.1">36</text>
<text x="340.3" y="79.5">ETH_NINT</text>
<text x="341" y="83.5">ETH_MOSI</text>
<text x="27.6" y="87.4">RD+</text>
<text x="38.4" y="85.2">6</text>
<text x="86" y="88.9">C30 682/1608</text>
<text x="168.4" y="88.9">R66 0/1608</text>
<text x="168.4" y="85.3">R65 0/1608</text>
<text x="228.6" y="85.2">3</text>
<text x="228.6" y="88.8">4</text>
<text x="234.6" y="87.4">AGND</text>
<text x="298.1" y="87.4">MISO</text>
<text x="310.6" y="88.8">33</text>
<text x="310.6" y="85.2">34</text>
<text x="340.3" y="86.7">ETH_MISO</text>
<text x="28.7" y="94.6">TD-</text>
<text x="38.4" y="92.4">2</text>
<text x="38.4" y="96">3</text>
<text x="228.6" y="92.4">5</text>
<text x="228.6" y="96">6</text>
<text x="234.6" y="91">AVDD</text>
<text x="234.6" y="94.6">RXN</text>
<text x="297.3" y="94.6">SCSN</text>
<text x="297.9" y="91">SCLK</text>
<text x="310.6" y="96">31</text>
<text x="310.6" y="92.4">32</text>
<text x="341" y="90.7">ETH_SCLK</text>
<text x="341" y="94.2">ETH_SS</text>
<text x="27.4" y="98.2">TDC</text>
<text x="27.9" y="101.8">TD+</text>
<text x="38.4" y="99.6">1</text>
<text x="228.6" y="99.6">7</text>
<text x="234.6" y="98.2">RXP</text>
<text x="234.6" y="101.8">DNC</text>
<text x="293" y="101.8">XI/CLKIN</text>
<text x="301.7" y="98.2">XO</text>
<text x="310.6" y="99.6">30</text>
<text x="38.4" y="106.7">4</text>
<text x="86" y="106.8">C31 682/1608</text>
<text x="111.1" y="106.8">C32</text>
<text x="228.6" y="103.1">8</text>
<text x="228.6" y="106.7">9</text>
<text x="234.6" y="105.3">AVDD</text>
<text x="299.1" y="105.3">GND</text>
<text x="310.6" y="106.7">28</text>
<text x="310.6" y="103.1">29</text>
<text x="18.3" y="112.5">CHS_GND</text>
<text x="29.4" y="108.9">NC</text>
<text x="38.4" y="110.3">8</text>
<text x="111.1" y="110.4">223/1608</text>
<text x="143.3" y="110.4">R67 49.9F/1608</text>
<text x="143.3" y="114">R68 49.9F/1608</text>
<text x="226.8" y="110.3">10</text>
<text x="226.8" y="113.9">11</text>
<text x="234.6" y="108.9">AGND</text>
<text x="234.6" y="112.5">EXRES1</text>
<text x="293.5" y="112.5">ACTLED</text>
<text x="299.5" y="108.9">VDD</text>
<text x="310.6" y="113.9">26</text>
<text x="310.6" y="110.3">27</text>
<text x="326.7" y="110.4">ACTLED</text>
<text x="21.4" y="119.7">GLED_A</text>
<text x="38.4" y="117.5">9</text>
<text x="86" y="117.5">R69 330/1608</text>
<text x="226.8" y="117.5">12</text>
<text x="234.6" y="116.1">AVDD</text>
<text x="234.6" y="119.7">NC</text>
<text x="292.9" y="119.7">LINKLED</text>
<text x="293.2" y="116.1">DUPLED</text>
<text x="310.6" y="117.5">25</text>
<text x="326.7" y="117.5">LINKLED</text>
<text x="21.4" y="123.2">GLED_K</text>
<text x="38.4" y="121">10</text>
<text x="108.2" y="121.1">ACTLED</text>
<text x="182.7" y="121.1">R70</text>
<text x="182.7" y="124.7">12.4KF/1608</text>
<text x="368.9" y="124.7">Y2</text>
<text x="21.8" y="130.4">YLED_K</text>
<text x="38.4" y="128.2">11</text>
<text x="38.4" y="131.8">12</text>
<text x="108.2" y="128.3">LINKLED</text>
<text x="143.3" y="131.9">C33</text>
<text x="368.9" y="128.3">25MHz/SX-32</text>
<text x="21.8" y="134">YLED_A</text>
<text x="86" y="135.4">R71 330/1608</text>
<text x="139.7" y="135.4">223/1608</text>
<text x="252.2" y="134.4" transform="rotate(-90 252.2 134.4)">NC</text>
<text x="255.8" y="134.4" transform="rotate(-90 255.8 134.4)">AGND</text>
<text x="259.4" y="134.4" transform="rotate(-90 259.4 134.4)">AVDD</text>
<text x="263" y="134.4" transform="rotate(-90 263 134.4)">AGND</text>
<text x="266.5" y="134.4" transform="rotate(-90 266.5 134.4)">AVDD</text>
<text x="270.1" y="134.4" transform="rotate(-90 270.1 134.4)">VBG</text>
<text x="273.7" y="134.4" transform="rotate(-90 273.7 134.4)">AGND</text>
<text x="277.3" y="134.4" transform="rotate(-90 277.3 134.4)">TOCAP</text>
<text x="280.9" y="134.4" transform="rotate(-90 280.9 134.4)">AVDD</text>
<text x="284.4" y="134.4" transform="rotate(-90 284.4 134.4)">1V20</text>
<text x="288" y="134.4" transform="rotate(-90 288 134.4)">RSVD</text>
<text x="291.6" y="134.4" transform="rotate(-90 291.6 134.4)">SPDLED</text>
<text x="353.8" y="137.2" transform="rotate(-90 353.8 137.2)">2</text>
<text x="364.6" y="137.2" transform="rotate(-90 364.6 137.2)">1</text>
<text x="38.4" y="142.5">13</text>
<text x="250" y="142.3" transform="rotate(-90 250 142.3)">13</text>
<text x="253.6" y="142.3" transform="rotate(-90 253.6 142.3)">14</text>
<text x="257.1" y="142.3" transform="rotate(-90 257.1 142.3)">15</text>
<text x="260.7" y="142.3" transform="rotate(-90 260.7 142.3)">16</text>
<text x="264.3" y="142.3" transform="rotate(-90 264.3 142.3)">17</text>
<text x="267.9" y="142.3" transform="rotate(-90 267.9 142.3)">18</text>
<text x="271.5" y="142.3" transform="rotate(-90 271.5 142.3)">19</text>
<text x="275" y="142.3" transform="rotate(-90 275 142.3)">20</text>
<text x="278.6" y="142.3" transform="rotate(-90 278.6 142.3)">21</text>
<text x="282.2" y="142.3" transform="rotate(-90 282.2 142.3)">22</text>
<text x="285.8" y="142.3" transform="rotate(-90 285.8 142.3)">23</text>
<text x="289.4" y="142.3" transform="rotate(-90 289.4 142.3)">24</text>
<text x="293.7" y="139">W5500/LQFP48</text>
<text x="329.5" y="142.6">C34</text>
<text x="379.7" y="142.6">C35</text>
<text x="20.7" y="144.7">SHIELD0</text>
<text x="20.7" y="148.3">SHIELD1</text>
<text x="38.4" y="146.1">14</text>
<text x="329.5" y="146.2">18/1608</text>
<text x="379.7" y="146.2">18/1608</text>
<text x="15.1" y="158.4">HR915310A</text>
<text x="257.9" y="156.9">C36</text>
<text x="257.9" y="160.5">475/1608</text>
<text x="286.6" y="156.9">C37</text>
<text x="286.6" y="160.5">103/1608</text>
<text x="353.8" y="158.4" transform="rotate(-90 353.8 158.4)">3</text>
<text x="364.6" y="158.4" transform="rotate(-90 364.6 158.4)">4</text>
<text x="186.3" y="192.7">VDDA</text>
<text x="229.2" y="192.7">B2</text>
<text x="229.2" y="196.3">CB1608GK102/1608</text>
<text x="268.6" y="192.7">VCC</text>
<text x="111.1" y="199.9">C38</text>
<text x="111.1" y="203.5">102/2KV/3216</text>
<text x="225.7" y="207.1">C40 104/1608</text>
<text x="164.8" y="210.6">C39</text>
<text x="164.8" y="214.2">106/2012</text>
<text x="225.7" y="214.2">C42 104/1608</text>
<text x="225.7" y="210.6">C41 104/1608</text>
<text x="254.3" y="210.6">C45</text>
<text x="254.3" y="214.2">104/1608</text>
<text x="283" y="210.6">C46</text>
<text x="283" y="214.2">106/2012</text>
<text x="225.7" y="217.8">C43 104/1608</text>
<text x="225.7" y="221.4">C44 104/1608</text>
<text x="289.8" y="273.7">Title</text>
<text x="304.1" y="277.2">Ethrernet</text>
<text x="289.8" y="284.4">Size</text>
<text x="293.4" y="288">A4</text>
<text x="304.1" y="284.4">Document Number</text>
<text x="304.1" y="288">&lt;Doc&gt;</text>
<text x="408" y="284.4">Rev</text>
<text x="411.6" y="288">1.0</text>
<text x="289.8" y="295.1">Date:</text>
<text x="308.4" y="295.1">Thursday, August 07, 2025</text>
<text x="361.4" y="295.1">Sheet</text>
<text x="379.3" y="295.1">1</text>
<text x="390.1" y="295.1">of</text>
<text x="400.8" y="295.1">4</text>
</g>
</svg>
